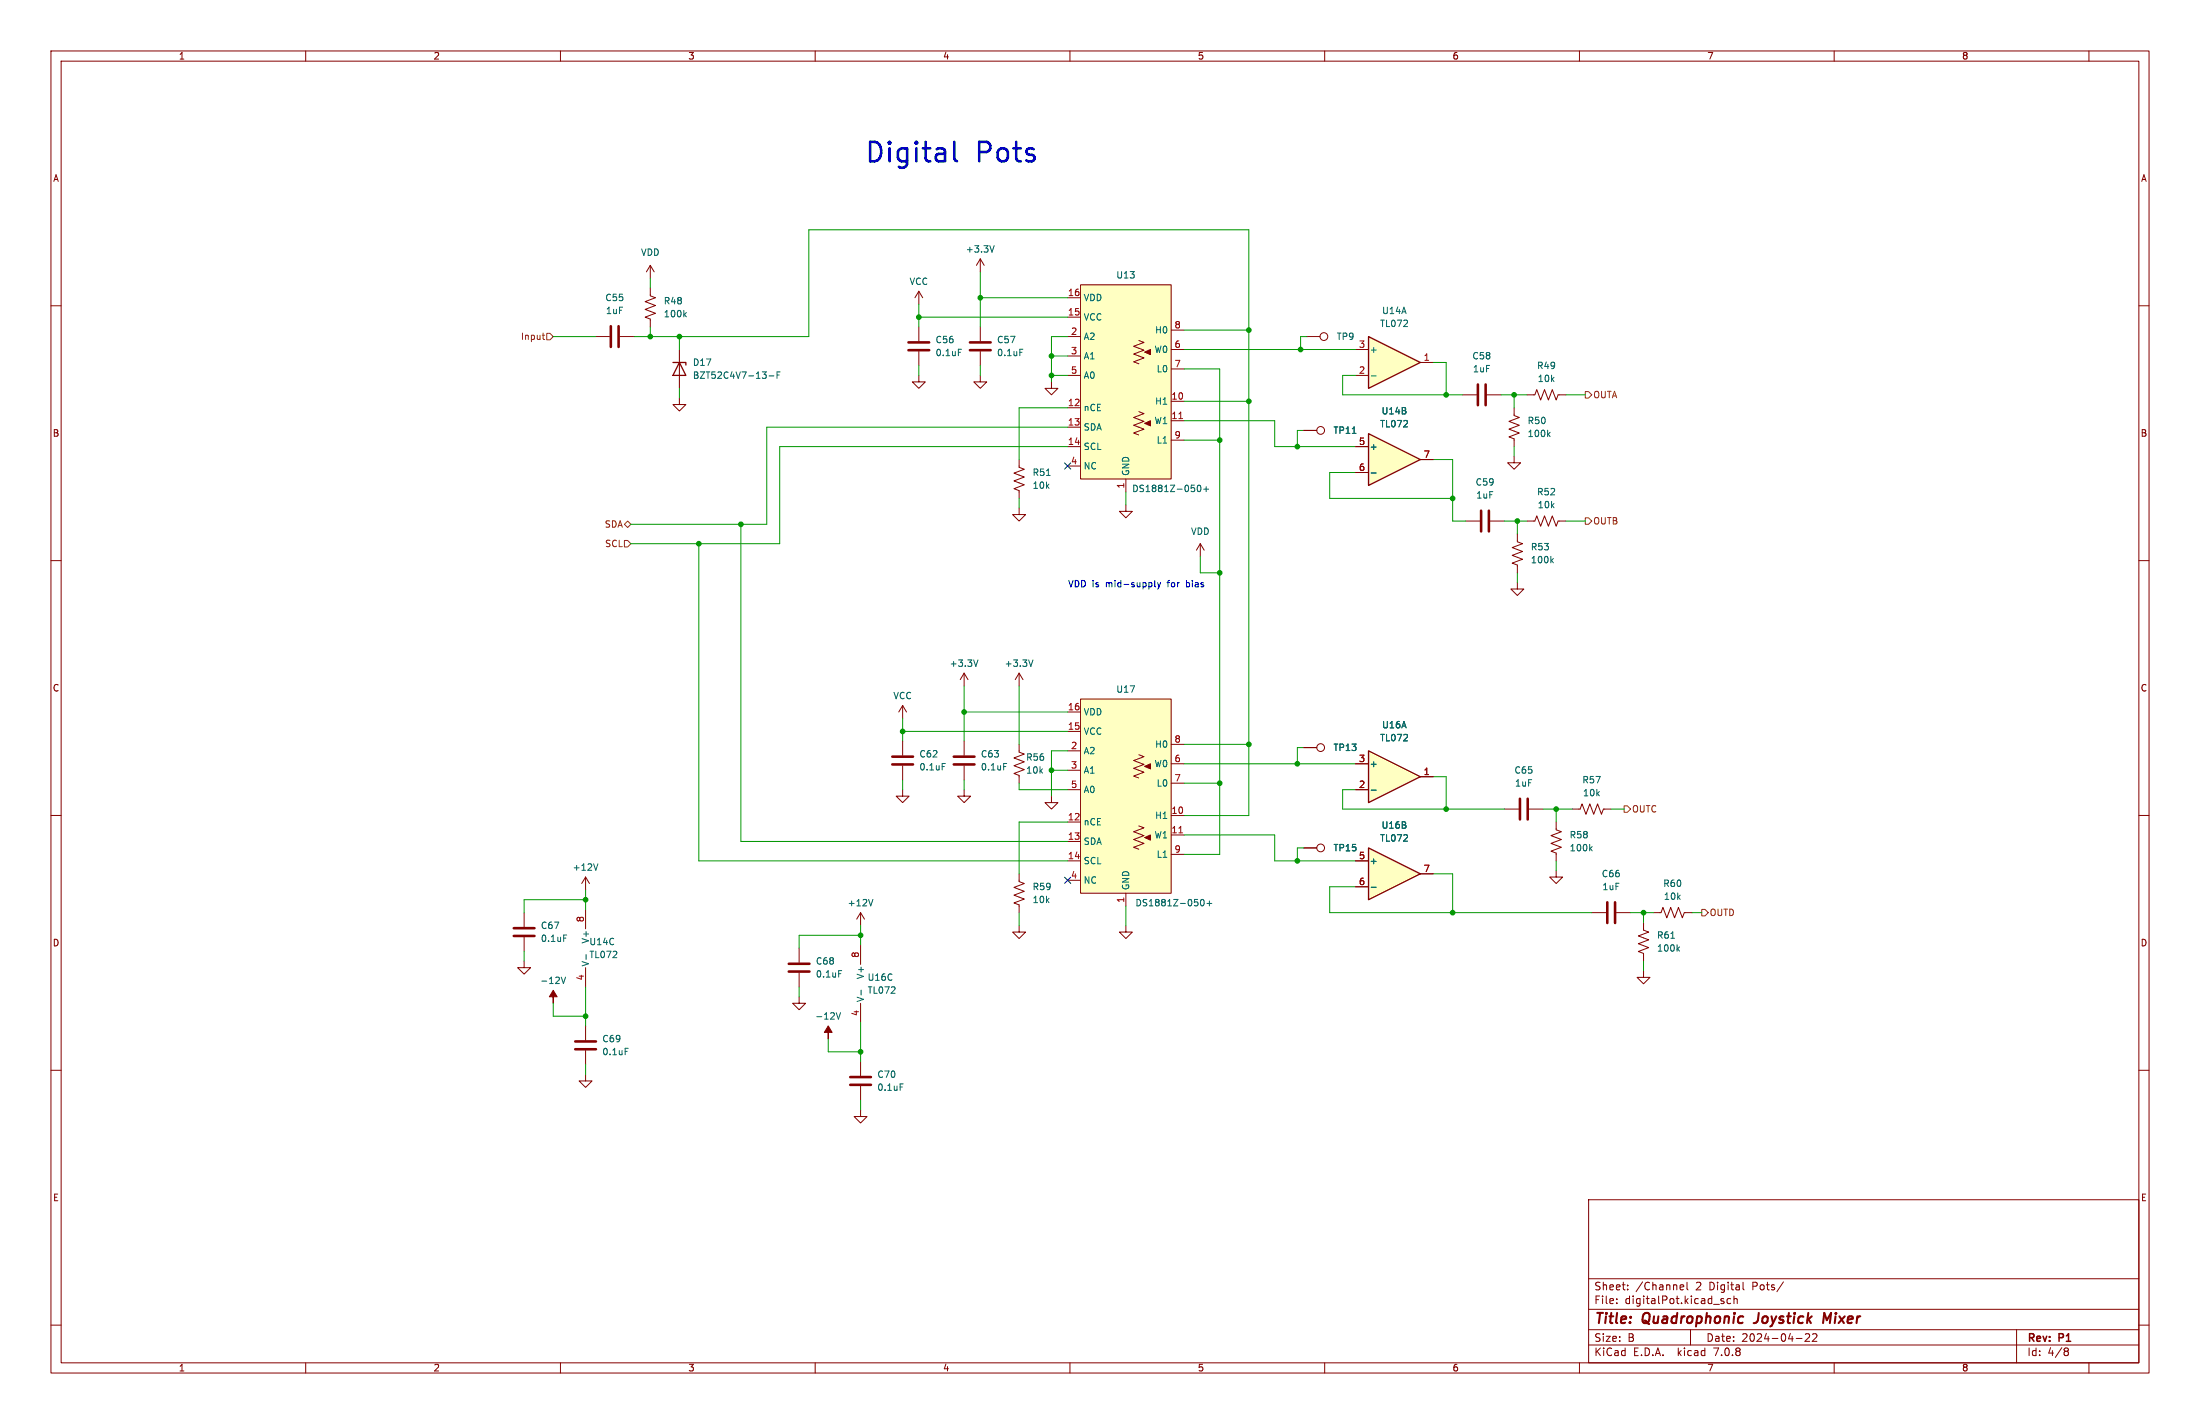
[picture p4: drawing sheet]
<svg xmlns="http://www.w3.org/2000/svg" width="432mm" height="279mm" viewBox="0 0 432 279" stroke-linecap="round" stroke-linejoin="round" font-family="sans-serif">
<g fill="none" stroke="#840000" stroke-width=".2">
<path d="M10 10h411.8v259.4h-411.8zM12 12h407.8v255.4h-407.8zM60 10v2M110 10v2M160 10v2M210 10v2M260 10v2M310 10v2M360 10v2M410 10v2M10 60h2M127.6 56.5v1.5l1.1 .4-2.1 .8 2.1 .7-2.1 .8 2.1 .8-2.1 .7 1 .4v1.5"/>
<path d="M127.6 52.1l-.7 1.2M127.6 52.1v2.5M127.6 52.1l.8 1.2M180.3 57.2v2.5M180.3 57.2l-.7 1.2M180.3 57.2l.8 1.2M192.4 50.8l-.8 1.3M192.4 50.8v2.5M192.4 50.8l.8 1.3M209.5 58.4h2.6M212.1 55.9h17.8v38.1h-17.8zM223.5 59.7h.1"/>
<path d="M419.8 60h2M116.8 66h2.8M121.7 66h2.8M133.3 78.1v1.3h1.3l-1.3 1.2-1.2-1.2h1.2M133.3 68.6v7.6M180.3 73.7v1.2h1.3l-1.3 1.3-1.2-1.3h1.2M180.3 64.1v2.8M180.3 69v2.8M192.4 73.7v1.2h1.3l-1.3 1.3-1.3-1.3h1.3M192.4 64.1v2.8M192.4 69v2.8M206.4 74.9v1.3h1.2l-1.2 1.3-1.3-1.3h1.3"/>
<path d="M209.5 66h2.6M209.5 62.2h2.6M209.5 69.9h2.6M209.5 73.7h2.6M223.5 66.8l1 .4-2 .7 2 .8-2 .8 2 .7-2 .8 1 .4M229.9 78.7h2.5M229.9 68.6h2.5M229.9 72.4h2.5M229.9 64.8h2.5M287 77.5h2.8M291.8 77.5h2.8M200 99.7v1.3h1.3l-1.3 1.2-1.2-1.2h1.2"/>
<path d="M200 90.2v1.5l1 .4-2 .7 2 .8-2 .8 2 .7-2 .8 1 .4v1.5M209.5 80h2.6M209.5 83.8h2.6M209.5 87.6h2.6M209.5 91.4h2.6M221 99.1v1.2h1.2l-1.2 1.3-1.3-1.3h1.3M221 94v2.5M223.5 80.8l1 .4-2 .7 2 .8-2 .7 2 .8-2 .8 1 .3M229.9 82.6h2.5M229.9 86.4h2.5M10 110h2M297.8 104.8v1.5l1 .4-2 .7 2 .8-2 .8 2 .7-2 .8 1 .4v1.5"/>
<path d="M297.8 114.3v1.3h1.3l-1.3 1.2-1.3-1.2h1.3M419.8 110h2M177.2 138.4v2.6M177.2 138.4l-.8 1.3M177.2 138.4l.7 1.3M189.2 132.1l-.7 1.3M189.2 132.1v2.5M189.2 132.1l.8 1.3M200 132.1v2.5M200 132.1l-.7 1.3M200 132.1l.8 1.3M209.5 139.7h2.6"/>
<path d="M212.1 137.2h17.8v38.1h-17.8zM10 160h2M177.2 154.9v1.3h1.2l-1.2 1.3-1.3-1.3h1.3M177.2 145.4v2.8M177.2 150.2v2.8M189.2 154.9v1.3h1.3l-1.3 1.3-1.2-1.3h1.2M189.2 145.4v2.8M189.2 150.2v2.8M200 146.1v1.5l1 .4-2 .7 2 .8-2 .7 2 .8-2 .8 1 .3v1.6M206.4 156.2v1.3h1.2l-1.2 1.3-1.3-1.3h1.3M209.5 143.5h2.6M209.5 147.3h2.6"/>
<path d="M209.5 151.1h2.6M209.5 154.9h2.6M223.5 141h.1M223.5 148.1l1 .4-2 .7 2 .8-2 .7 2 .8-2 .8 1 .4M229.9 149.9h2.5M229.9 153.7h2.5M229.9 146.1h2.5M419.8 160h2M102.9 179.1v2.8M114.9 172.1l-.7 1.3M114.9 172.1v2.5M114.9 178.4v3.8"/>
<path d="M114.9 172.1l.8 1.3M168.9 179.1v2.5M168.9 179.1l-.8 1.2M168.9 179.1l.8 1.2M200 171.5v1.5l1 .4-2 .7 2 .8-2 .7 2 .8-2 .8 1 .3v1.6M209.5 161.3h2.6M209.5 165.1h2.6M209.5 168.9h2.6M209.5 172.7h2.6M221 175.3v2.5M223.5 162.1l1 .3-2 .8 2 .8-2 .7 2 .8-2 .7 1 .4M229.9 160h2.5"/>
<path d="M229.9 163.8h2.5M229.9 167.6h2.5M305.4 161.3v1.5l1.1 .4-2.1 .8 2.1 .7-2.1 .8 2.1 .7-2.1 .8 1 .4v1.5M305.4 170.8v1.3h1.3l-1.3 1.3-1.2-1.3h1.2M312.4 179.1h2.8M317.2 179.1h2.8M324.5 179.1h1.5l.4-1 .8 2 .7-2 .8 2 .7-2 .8 2 .4-1h1.5M102.9 188.6v1.3h1.2l-1.2 1.2-1.3-1.2h1.3M102.9 183.9v2.8M114.9 189.9v3.8M156.8 195.6v1.3h1.3l-1.3 1.2-1.2-1.2h1.2M156.8 186.1v2.7"/>
<path d="M156.8 190.9v2.8M168.9 185.4v3.8M168.9 196.9v3.8M200 181.6v1.3h1.3l-1.3 1.3-1.2-1.3h1.2M221 181.6v1.3h1.2l-1.2 1.3-1.3-1.3h1.3M10 210h2M114.9 210.8v1.3h1.3l-1.3 1.3-1.2-1.3h1.2M114.9 201.3v2.8M114.9 206.1v2.8M168.9 217.8v1.3h1.3l-1.3 1.2-1.3-1.2h1.3M168.9 208.3v2.8M168.9 213.1v2.8"/>
<path d="M419.8 210h2M311.8 235.4h108v32h-108zM10 260h2M311.8 256.9h108M311.8 250.9h108M317.3 255.6v.2M317.3 254.9v.1M319.5 252.9v.2M319.5 252.2v.1M330 252.1l.4 .1 .1 .2-.7 .2M330.4 253l-.4 .1M331.1 251.6v1.3l.2 .2"/>
<path d="M337.8 255.2l.6 .3-.1 .2-.4 .1M337.8 254.9h.5M339.7 254.9l-.4-.1-.3 .3 .1 .6h.6M340.3 254.9l.2-.1 .4 .1 .1 .9M340.3 254.3v1.5M342.1 251.6v1.3l.2 .2M350 251.5l-1.2 1.9M419.8 260h2M60 267.4v2M110 267.4v2M160 267.4v2M210 267.4v2"/>
<path d="M260 267.4v2M310 267.4v2M311.8 263.9h108M311.8 260.9h108M331.8 260.9v3M352.5 262.6h1.2M355.1 261.8v.5l-.8 .9h.9M356.5 261.8v.5l-.8 .9h.9M360 267.4v2M395.8 260.9v6.5M405.4 264.5h.3l.3 .3-.3 .3M405.4 265.1h.3"/>
<path d="M405.7 265.1l.2 .2 .1 .4-.3 .3h-.3M410 267.4v2"/>
</g>
<path d="M344.7 259.5l-.5 .1M359.4 257.6l-.8 1.4-.5-1.4-.3 2" fill="none" stroke="#840000" stroke-width=".4"/>
<g fill="none" stroke="#840000" stroke-width=".51">
<path d="M119.9 64v4.1M121.4 64v4.1M178.3 68.7h4.1M178.3 67.2h4.1M190.4 68.7h4M190.4 67.2h4M290.1 75.4v4.1M291.6 75.4v4.1M175.1 150h4.1M175.1 148.5h4.1M187.2 150h4.1M187.2 148.5h4.1"/>
<path d="M315.5 177v4.1M317 177v4.1M100.8 183.6h4.1M100.8 182.1h4.1M154.8 190.6h4.1M154.8 189.1h4.1M112.9 205.9h4.1M112.9 204.3h4.1M166.9 212.9h4M166.9 211.3h4"/>
</g>
<g fill="none" stroke="#006464" stroke-width=".2">
<path d="M195.1 48.2l-.4 1.3M134.3 61.7l.4 .5M134.7 61.3l-.5 .5M150.9 73.8h1M152.5 73.6h.4M153.1 73h-.6v1.2M188.1 68.5h.6M200.2 68.5h.6M205.4 93.3h.7M235.1 95.3l.2-.1a.68 .68 0 0 1 .4 .6 .68 .68 0 0 1-.4 .7l-.3-.5zM236.3 96h.9M236.7 95.5v1"/>
<path d="M304.5 110l.4 .4M304.9 109.6l-.5 .5M192 129.5l-.5 1.3M202.7 129.5l-.4 1.3M184.9 149.8h.6M197 149.8h.6M117.4 169.5l-.5 1.3M171.3 176.5l-.4 1.2M235.8 176.5h.1a.68 .68 0 0 1 .5 .6 .68 .68 0 0 1-.5 .6 .84 .84 0 0 1-.1-1.2zM236.9 177.3h1M237.4 176.8v.9M312.1 166.5l.4 .4"/>
<path d="M312.5 166.1l-.5 .5M110.2 191.7l.4 1.3 .4-1.3M110.6 183.5h.6M164.1 198.7l.5 1.3 .4-1.3M164.6 190.4h.6M169 194.3v.9M122.7 205.7h.6M176.7 212.7h.6"/>
</g>
<g fill="#ffffc2" stroke="#ffffc2" stroke-width=".2">
<path d="M212.1 137.2h17.8v38.1h-17.8z"/>
<path d="M212.1 55.9h17.8v38.1h-17.8z"/>
</g>
<g fill="#840000" stroke="#840000" stroke-width=".2">
<path d="M224.7 164.3l1.1-.5v1z"/>
<path d="M224.7 150.4l1.1-.5v1z"/>
<path d="M224.7 83.1l1.1-.5v1z"/>
<path d="M224.7 69.1l1.1-.5v1z"/>
<path d="M162.6 201.3l.7 1.3h-.7v1.2v-1.2h-.8z"/>
<path d="M108.6 194.3l.7 1.3h-.7v1.3v-1.3h-.8z"/>
</g>
<path d="M231.4 82.1h.7M231.4 163.4h.7" fill="none" stroke="#a90000" stroke-width=".2"/>
<path d="M132.1 71.1h2.5v.5M133.3 71.1l1.3 2.6h-2.5z" fill="none" stroke="#840000" stroke-width=".25"/>
<path d="M268.6 66l10.2 5.1-10.2 5.1z" fill="#ffffc2"/>
<path d="M268.6 66l10.2 5.1-10.2 5.1z" fill="none" stroke="#840000" stroke-width=".25"/>
<path d="M266.1 73.7h2.5M266.1 68.6h2.5M278.8 71.1h2.5" fill="none" stroke="#840000" stroke-width=".2"/>
<path d="M269.1 73.8h1" fill="none" stroke="#006464" stroke-width=".2"/>
<path d="M268.6 85.1l10.2 5.1-10.2 5.1z" fill="#ffffc2"/>
<path d="M268.6 85.1l10.2 5.1-10.2 5.1z" fill="none" stroke="#840000" stroke-width=".25"/>
<g fill="none" stroke="#840000" stroke-width=".2">
<path d="M299.7 77.5h1.5l.4-1 .8 2 .7-2 .8 2 .8-2 .7 2 .4-1h1.5M255.9 84.5h2.5M266.1 87.6h2.5M266.1 92.7h2.5M278.8 90.2h2.5M297.2 89.5v1.3h1.2l-1.2 1.3-1.3-1.3h1.3M297.2 80v1.5l1 .4-2 .8 2 .7-2 .8 2 .8-2 .7 1 .4v1.5M235.6 106.7l-.8 1.3M235.6 106.7v2.5M235.6 106.7l.7 1.3M287.7 102.2h2.7M292.5 102.2h2.8"/>
<path d="M299.7 102.2h1.5l.4-1 .8 2.1 .7-2.1 .8 2.1 .8-2.1 .7 2.1 .4-1.1h1.5M255.9 146.7h2.5M255.9 166.4h2.5M322.6 181v1.5l1 .4-2 .7 2 .8-2 .8 2 .7-2 .8 1 .4v1.5"/>
<circle cx="259.2" cy="84.5" r=".76"/>
<circle cx="259.2" cy="146.7" r=".76"/>
<circle cx="259.2" cy="166.4" r=".76"/>
</g>
<path d="M265.4 85h.7M269.1 92.8h1M303.9 85.2l.3 .5M304.2 84.8l-.4 .5M328 184.1h.7M329.3 186.2l.3 .4M329.6 185.8l-.4 .5" fill="none" stroke="#006464" stroke-width=".2"/>
<path d="M290.7 100.2v4.1M292.2 100.2v4.1" fill="none" stroke="#840000" stroke-width=".51"/>
<path d="M268.6 147.3l10.2 5.1-10.2 5.1z" fill="#ffffc2"/>
<path d="M268.6 147.3l10.2 5.1-10.2 5.1z" fill="none" stroke="#840000" stroke-width=".25"/>
<g fill="none" stroke="#840000" stroke-width=".2">
<path d="M256.5 66h2.6M266.1 154.9h2.5M266.1 149.9h2.5M278.8 152.4h2.5M295.3 158.8h2.8M300.1 158.8h2.8M308.6 158.8h1.5l.4-1.1 .8 2.1 .7-2.1 .8 2.1 .8-2.1 .7 2.1 .4-1h1.5M322.6 190.5v1.3h1.2l-1.2 1.2-1.3-1.2h1.3"/>
<circle cx="259.8" cy="66" r=".76"/>
</g>
<path d="M269.1 155h1" fill="none" stroke="#006464" stroke-width=".2"/>
<path d="M298.3 156.7v4.1M299.8 156.7v4.1" fill="none" stroke="#840000" stroke-width=".51"/>
<path d="M268.6 166.4l10.2 5.1-10.2 5z" fill="#ffffc2"/>
<path d="M268.6 166.4l10.2 5.1-10.2 5z" fill="none" stroke="#840000" stroke-width=".25"/>
<path d="M255.9 84.5h2.5M266.1 87.6h2.5M266.1 92.7h2.5M278.8 90.2h2.5M255.9 146.7h2.5M266.1 154.9h2.5M266.1 149.9h2.5M278.8 152.4h2.5M255.9 166.4h2.5M266.1 168.9h2.5M266.1 174h2.5M278.8 171.5h2.5" fill="none" stroke="#840000" stroke-width=".2"/>
<path d="M265.4 85h.7M269.1 92.8h1M269.1 155h1M269.1 174.1h1" fill="none" stroke="#006464" stroke-width=".2"/>
<path d="M106.4 65.8h.5M106.6 66.4l.3 .2M107.3 65.4h.6l.7 .6-.7 .7h-.6zM311.1 76.8h.7l.6 .7-.6 .6h-.7zM122.6 102.9l.6-.7 .6 .7-.6 .6zM122.6 106h.6l.6 .7-.6 .6h-.6zM311.1 101.6h.7l.6 .6-.6 .7h-.7zM318.8 158.1h.6l.6 .7-.6 .6h-.6zM334 178.4h.6l.7 .7-.7 .6h-.6z" fill="none" stroke="#725600" stroke-width=".2"/>
<path d="M187.3 27.8v3.3l.2 .4 .3 .1" fill="none" stroke="#0000c2" stroke-width=".51"/>
<path d="M226.6 113.9v1.1l.2 .2M227.2 114.3l.3 .9M227.5 115.2l-.3 .4M227.8 114.3l-.3 .9" fill="none" stroke="#0000c2" stroke-width=".2"/>
<g fill="none" stroke="#009600" stroke-width=".2">
<path d="M127.6 54.6v1.9M180.3 59.7v4.4M192.4 58.4h17.1M192.4 53.3v10.8M108.6 66h8.2M124.5 66h34.2v-20.9h86.4v114.9h-12.7M127.6 64.1v1.9M133.3 66v2.6M133.3 76.2v1.9M180.3 62.2h29.2M180.3 71.8v1.9M192.4 71.8v1.9"/>
<path d="M206.4 69.9h3.1M206.4 73.7h3.1M209.5 66h-3.1v8.9M232.4 72.4h7v95.2h-7M232.4 68.6h33.7M232.4 78.7h12.7M232.4 64.8h12.7M256.5 66h-1.2v2.6M266.1 73.7h-2.6v3.8h23.5M281.3 71.1h2.5v6.4M294.6 77.5h5.1M297.2 77.5v2.5"/>
<path d="M307.3 77.5h3.8M200 97.8v1.9M209.5 80h-9.5v10.2M209.5 83.8h-59v19.1h-26.7M209.5 87.6h-56.5v19.1h-29.2M221 96.5v2.6M232.4 82.6h17.8v5h15.9M232.4 86.4h7M255.9 84.5h-1.3v3.1M266.1 92.7h-5.1v5.1h24.1M281.3 90.2h3.8v12h2.6M297.2 87.6v1.9"/>
<path d="M137.2 106.7v62.2h72.3M145.4 102.9v62.2h64.1M235.6 109.2v3.2h3.8M295.3 102.2h4.4M297.8 102.2v2.6M297.8 112.4v1.9M307.3 102.2h3.8M189.2 134.6v10.8M189.2 139.7h20.3M200 134.6v11.5M177.2 141v4.4M177.2 153v1.9"/>
<path d="M177.2 143.5h32.3M189.2 153v1.9M200 153.7v1.2h9.5M206.4 151.1h3.1M209.5 147.3h-3.1v8.9M232.4 149.9h33.7M232.4 153.7h7M232.4 146.1h12.7M255.9 146.7h-1.3v3.2M266.1 154.9h-2.6v3.9h31.8M281.3 152.4h2.5v6.4M302.9 158.8h5.7"/>
<path d="M305.4 158.8v2.5M316.2 158.8h2.6M114.9 174.6v3.8M114.9 176.5h-12v2.6M200 179.1v2.5M209.5 161.3h-9.5v10.2M221 177.8v3.8M232.4 163.8h17.8v5.1h15.9M255.9 166.4h-1.3v2.5M266.1 174h-5.1v5.1h51.4M281.3 171.5h3.8v7.6M305.4 168.9v1.9"/>
<path d="M320 179.1h4.5M322.6 179.1v1.9M332.1 179.1h1.9M102.9 186.7v1.9M108.6 196.9v2.5h6.3M114.9 193.7v7.6M156.8 193.7v1.9M168.9 183.5h-12.1v2.6M168.9 181.6v3.8M322.6 188.6v1.9M114.9 208.9v1.9M162.6 203.8v2.6h6.3"/>
<path d="M168.9 200.7v7.6M168.9 215.9v1.9"/>
</g>
<path d="M208.9 90.8l1.3 1.2M210.2 90.8l-1.3 1.2M208.9 172.1l1.3 1.2M210.2 172.1l-1.3 1.2" fill="none" stroke="#000084" stroke-width=".2"/>
<g fill="#009600" stroke="#009600" stroke-width=".2">
<circle cx="180.3" cy="62.2" r=".46"/>
<circle cx="127.6" cy="66" r=".46"/>
<circle cx="133.3" cy="66" r=".46"/>
<circle cx="137.2" cy="106.7" r=".46"/>
<circle cx="145.4" cy="102.9" r=".46"/>
<circle cx="114.9" cy="199.4" r=".46"/>
<circle cx="114.9" cy="176.5" r=".46"/>
<circle cx="168.9" cy="206.4" r=".46"/>
<circle cx="168.9" cy="183.5" r=".46"/>
<circle cx="206.4" cy="151.1" r=".46"/>
<circle cx="189.2" cy="139.7" r=".46"/>
<circle cx="177.2" cy="143.5" r=".46"/>
<circle cx="206.4" cy="69.9" r=".46"/>
<circle cx="206.4" cy="73.7" r=".46"/>
<circle cx="192.4" cy="58.4" r=".46"/>
<circle cx="297.8" cy="102.2" r=".46"/>
<circle cx="297.2" cy="77.5" r=".46"/>
<circle cx="283.8" cy="77.5" r=".46"/>
<circle cx="285.1" cy="97.8" r=".46"/>
<circle cx="254.6" cy="87.6" r=".46"/>
<circle cx="254.6" cy="149.9" r=".46"/>
<circle cx="239.4" cy="112.4" r=".46"/>
<circle cx="245.1" cy="146.1" r=".46"/>
<circle cx="239.4" cy="153.7" r=".46"/>
<circle cx="254.6" cy="168.9" r=".46"/>
<circle cx="283.8" cy="158.8" r=".46"/>
<circle cx="285.1" cy="179.1" r=".46"/>
<circle cx="305.4" cy="158.8" r=".46"/>
<circle cx="322.6" cy="179.1" r=".46"/>
<circle cx="239.4" cy="86.4" r=".46"/>
<circle cx="245.1" cy="78.7" r=".46"/>
<circle cx="255.3" cy="68.6" r=".46"/>
<circle cx="245.1" cy="64.8" r=".46"/>
</g>
<g font-size="5.3" fill="#0000c2">
<text x="169.5" y="32.1">Digital</text>
<text x="191.7" y="32.1">Pots</text>
</g>
<g font-size="2.8" fill="#840000">
<text x="312.8" y="260.3">Title:</text>
<text x="322.5" y="260.3">Quadrophonic</text>
<text x="345.3" y="260.3">Joystick</text>
<text x="359.5" y="260.3">Mixer</text>
</g>
<g font-size="2.1" fill="#840000">
<text x="312.8" y="256.1">File:</text>
<text x="312.8" y="253.4">Sheet:</text>
<text x="318.9" y="256.1">digitalPot.kicad_sch</text>
<text x="321" y="253.4">/Channel</text>
<text x="332.9" y="253.4">2</text>
<text x="335.6" y="253.4">Digital</text>
<text x="344.2" y="253.4">Pots/</text>
<text x="312.8" y="263.5">Size:</text>
<text x="319.5" y="263.5">B</text>
<text x="334.8" y="263.5">Date:</text>
<text x="341.8" y="263.5">2024-04-22</text>
<text x="397.8" y="263.7">Rev:</text>
<text x="404.2" y="263.7">P1</text>
<text x="312.8" y="266.3">KiCad</text>
<text x="320.5" y="266.3">E.D.A.</text>
<text x="329.4" y="266.3">kicad</text>
<text x="336.6" y="266.3">7.0.8</text>
<text x="397.8" y="266.3">Id:</text>
<text x="401.9" y="266.3">4/8</text>
</g>
<g font-size="1.8" fill="#840000">
<text x="35" y="11.9">1</text>
<text x="85" y="11.9">2</text>
<text x="135" y="11.9">3</text>
<text x="185" y="11.9">4</text>
<text x="235" y="11.9">5</text>
<text x="285" y="11.9">6</text>
<text x="335" y="11.9">7</text>
<text x="385" y="11.9">8</text>
<text x="10.3" y="35.9">A</text>
<text x="420.1" y="35.9">A</text>
<text x="10.3" y="85.9">B</text>
<text x="420.1" y="85.9">B</text>
<text x="10.3" y="135.9">C</text>
<text x="420.1" y="135.9">C</text>
<text x="10.3" y="185.9">D</text>
<text x="420.1" y="185.9">D</text>
<text x="10.3" y="235.9">E</text>
<text x="420.1" y="235.9">E</text>
<text x="35" y="269.3">1</text>
<text x="85" y="269.3">2</text>
<text x="135" y="269.3">3</text>
<text x="185" y="269.3">4</text>
<text x="235" y="269.3">5</text>
<text x="285" y="269.3">6</text>
<text x="335" y="269.3">7</text>
<text x="385" y="269.3">8</text>
</g>
<g font-size="1.8" fill="#006464">
<text x="125.7" y="50.4">VDD</text>
<text x="189.5" y="49.8">+3.3V</text>
<text x="118.7" y="59.3">C55</text>
<text x="130.2" y="59.9">R48</text>
<text x="178.4" y="56.1">VCC</text>
<text x="212.6" y="59.3">VDD</text>
<text x="219" y="54.8">U13</text>
<text x="118.8" y="61.8">1uF</text>
<text x="130.2" y="62.5">100k</text>
<text x="212.6" y="63.1">VCC</text>
<text x="226.6" y="65.6">H0</text>
<text x="270.8" y="64.4">TL072</text>
<text x="271.2" y="61.8">U14A</text>
<text x="135.9" y="72">D17</text>
<text x="183.5" y="67.5">C56</text>
<text x="183.5" y="70.1">0.1uF</text>
<text x="195.6" y="67.5">C57</text>
<text x="195.6" y="70.1">0.1uF</text>
<text x="212.6" y="66.9">A2</text>
<text x="212.6" y="70.7">A1</text>
<text x="226.5" y="69.4">W0</text>
<text x="262.3" y="66.9">TP9</text>
<text x="268.7" y="69.4">+</text>
<text x="288.9" y="70.7">C58</text>
<text x="135.9" y="74.5">BZT52C4V7-13-F</text>
<text x="212.6" y="74.5">A0</text>
<text x="226.9" y="73.3">L0</text>
<text x="289" y="73.3">1uF</text>
<text x="301.6" y="72.6">R49</text>
<text x="301.7" y="75.2">10k</text>
<text x="212.6" y="80.9">nCE</text>
<text x="226.5" y="83.4">W1</text>
<text x="226.6" y="79.6">H1</text>
<text x="271.1" y="81.5">U14B</text>
<text x="299.7" y="83.4">R50</text>
<text x="212.6" y="84.7">SDA</text>
<text x="212.6" y="88.5">SCL</text>
<text x="226.9" y="87.2">L1</text>
<text x="261.6" y="85.3">TP11</text>
<text x="268.7" y="88.5">+</text>
<text x="270.8" y="84">TL072</text>
<text x="299.7" y="86">100k</text>
<text x="202.6" y="93.6">R51</text>
<text x="212.6" y="92.3">NC</text>
<text x="221.8" y="93.5" transform="rotate(-90 221.8 93.5)">GND</text>
<text x="289.5" y="95.5">C59</text>
<text x="202.6" y="96.1">10k</text>
<text x="222.1" y="96.7">DS1881Z-050+</text>
<text x="289.6" y="98">1uF</text>
<text x="301.6" y="97.4">R52</text>
<text x="301.7" y="99.9">10k</text>
<text x="233.7" y="105.1">VDD</text>
<text x="300.4" y="108.2">R53</text>
<text x="300.4" y="110.7">100k</text>
<text x="186.3" y="131">+3.3V</text>
<text x="197.1" y="131">+3.3V</text>
<text x="175.2" y="137.4">VCC</text>
<text x="219" y="136.1">U17</text>
<text x="212.6" y="140.6">VDD</text>
<text x="271.2" y="143.1">U16A</text>
<text x="180.3" y="148.8">C62</text>
<text x="192.4" y="148.8">C63</text>
<text x="201.3" y="149.5">R56</text>
<text x="212.6" y="144.4">VCC</text>
<text x="212.6" y="148.2">A2</text>
<text x="226.6" y="146.9">H0</text>
<text x="261.6" y="147.5">TP13</text>
<text x="270.8" y="145.6">TL072</text>
<text x="180.3" y="151.4">0.1uF</text>
<text x="192.4" y="151.4">0.1uF</text>
<text x="201.3" y="152">10k</text>
<text x="212.6" y="152">A1</text>
<text x="212.6" y="155.8">A0</text>
<text x="226.5" y="150.7">W0</text>
<text x="226.9" y="154.5">L0</text>
<text x="268.7" y="150.7">+</text>
<text x="297.1" y="152">C65</text>
<text x="297.3" y="154.5">1uF</text>
<text x="310.5" y="153.9">R57</text>
<text x="226.6" y="160.9">H1</text>
<text x="310.6" y="156.4">10k</text>
<text x="212.6" y="162.2">nCE</text>
<text x="212.6" y="166">SDA</text>
<text x="226.5" y="164.7">W1</text>
<text x="261.6" y="167.2">TP15</text>
<text x="270.8" y="165.3">TL072</text>
<text x="271.1" y="162.8">U16B</text>
<text x="308" y="164.7">R58</text>
<text x="308" y="167.2">100k</text>
<text x="112.3" y="171">+12V</text>
<text x="212.6" y="169.8">SCL</text>
<text x="212.6" y="173.6">NC</text>
<text x="226.9" y="168.5">L1</text>
<text x="268.7" y="169.8">+</text>
<text x="314.3" y="172.3">C66</text>
<text x="166.3" y="178">+12V</text>
<text x="202.6" y="177.4">10k</text>
<text x="202.6" y="174.9">R59</text>
<text x="221.8" y="174.8" transform="rotate(-90 221.8 174.8)">GND</text>
<text x="222.8" y="178">DS1881Z-050+</text>
<text x="314.4" y="174.9">1uF</text>
<text x="326.3" y="174.2">R60</text>
<text x="326.5" y="176.8">10k</text>
<text x="106.1" y="182.5">C67</text>
<text x="106.1" y="185">0.1uF</text>
<text x="115.6" y="185.6">U14C</text>
<text x="115.8" y="185.2" transform="rotate(-90 115.8 185.2)">V+</text>
<text x="325.1" y="184.4">R61</text>
<text x="115.6" y="188.2">TL072</text>
<text x="115.8" y="189.7" transform="rotate(-90 115.8 189.7)">V-</text>
<text x="160" y="189.5">C68</text>
<text x="160" y="192">0.1uF</text>
<text x="325.1" y="186.9">100k</text>
<text x="105.9" y="193.3">-12V</text>
<text x="169.8" y="196.7" transform="rotate(-90 169.8 196.7)">V-</text>
<text x="169.8" y="192.2" transform="rotate(-90 169.8 192.2)">V+</text>
<text x="170.2" y="192.6">U16C</text>
<text x="170.2" y="195.2">TL072</text>
<text x="159.9" y="200.3">-12V</text>
<text x="118.1" y="204.7">C69</text>
<text x="118.1" y="207.2">0.1uF</text>
<text x="172.1" y="211.7">C70</text>
<text x="172.1" y="214.2">0.1uF</text>
</g>
<g font-size="1.8" fill="#a90000">
<text x="209.5" y="58.2">16</text>
<text x="209.5" y="62">15</text>
<text x="210.1" y="65.8">2</text>
<text x="230.4" y="64.5">8</text>
<text x="210.1" y="69.6">3</text>
<text x="230.4" y="68.3">6</text>
<text x="266.6" y="68.3">3</text>
<text x="279.3" y="70.9">1</text>
<text x="210.1" y="73.4">5</text>
<text x="230.4" y="72.1">7</text>
<text x="266.6" y="73.4">2</text>
<text x="209.5" y="79.8">12</text>
<text x="209.5" y="83.6">13</text>
<text x="229.8" y="78.5">10</text>
<text x="229.8" y="82.3">11</text>
<text x="209.5" y="87.4">14</text>
<text x="230.4" y="86.1">9</text>
<text x="266.6" y="87.4">5</text>
<text x="279.3" y="89.9">7</text>
<text x="210.1" y="91.2">4</text>
<text x="220.7" y="96" transform="rotate(-90 220.7 96)">1</text>
<text x="266.6" y="92.5">6</text>
<text x="209.5" y="143.3">15</text>
<text x="209.5" y="139.4">16</text>
<text x="210.1" y="147.1">2</text>
<text x="230.4" y="149.6">6</text>
<text x="230.4" y="145.8">8</text>
<text x="266.6" y="149.6">3</text>
<text x="210.1" y="150.9">3</text>
<text x="210.1" y="154.7">5</text>
<text x="230.4" y="153.4">7</text>
<text x="266.6" y="154.7">2</text>
<text x="279.3" y="152.1">1</text>
<text x="209.5" y="161">12</text>
<text x="229.8" y="159.8">10</text>
<text x="209.5" y="164.8">13</text>
<text x="229.8" y="163.6">11</text>
<text x="230.4" y="167.4">9</text>
<text x="209.5" y="168.7">14</text>
<text x="210.1" y="172.5">4</text>
<text x="266.6" y="168.7">5</text>
<text x="266.6" y="173.7">6</text>
<text x="279.3" y="171.2">7</text>
<text x="220.7" y="177.2" transform="rotate(-90 220.7 177.2)">1</text>
<text x="114.7" y="181" transform="rotate(-90 114.7 181)">8</text>
<text x="168.7" y="188" transform="rotate(-90 168.7 188)">8</text>
<text x="114.7" y="192.5" transform="rotate(-90 114.7 192.5)">4</text>
<text x="168.7" y="199.5" transform="rotate(-90 168.7 199.5)">4</text>
</g>
<g font-size="1.8" fill="#725600">
<text x="102.1" y="66.9">Input</text>
<text x="312.6" y="78.3">OUTA</text>
<text x="118.6" y="103.7">SDA</text>
<text x="118.7" y="107.5">SCL</text>
<text x="312.6" y="103.1">OUTB</text>
<text x="320.2" y="159.6">OUTC</text>
<text x="335.5" y="179.9">OUTD</text>
</g>
<g font-size="1.8" fill="#0000c2">
<text x="209.5" y="115.3">VDD is</text>
<text x="217.2" y="115.3">mid-supply</text>
<text x="229.5" y="115.3">for</text>
<text x="233.3" y="115.3">bias</text>
</g>
</svg>
